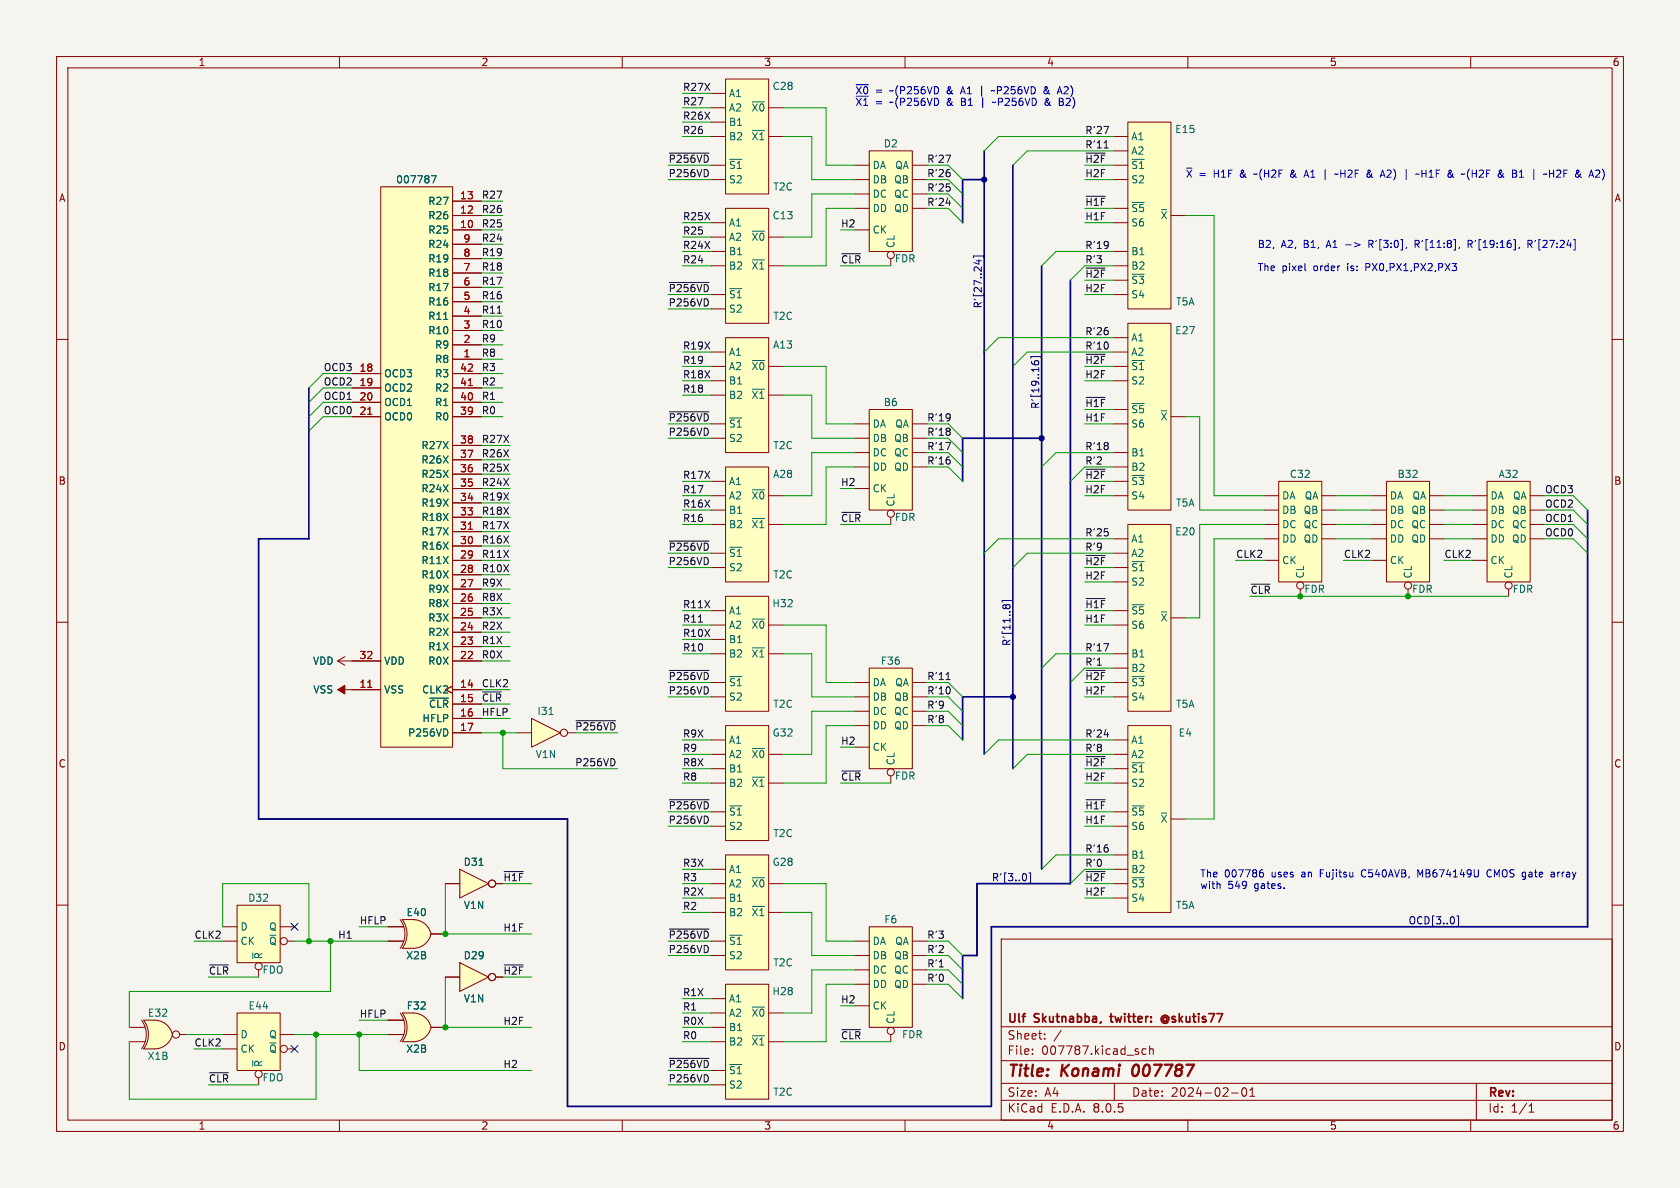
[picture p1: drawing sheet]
<svg xmlns="http://www.w3.org/2000/svg" width="297mm" height="210mm" viewBox="0 0 297 210" stroke-linecap="round" stroke-linejoin="round" font-family="sans-serif">
<path d="M0 0h297v210h-297z" fill="#f5f4ef" stroke="#f5f4ef" stroke-width=".18"/>
<g fill="none" stroke="#840000" stroke-width=".18">
<path d="M10 10h277v190h-277zM12 12h273v186h-273zM60 10v2M110 10v2M160 10v2M210 10v2M260 10v2M10 60h2M285 60h2M10 110h2M285 110h2M10 160h2"/>
<path d="M285 160h2M177 166h108v32h-108zM60 198v2M110 198v2M160 198v2M177 194.5h108M177 191.5h108M177 187.5h108M177 181.5h108M182.5 186.3v.1M182.5 185.5v.1M184.7 183.6v.1"/>
<path d="M184.7 182.8v.1M187.6 182.1l-1.3 2M197 191.5v3M202.6 185.5l-.4-.1-.3 .3v.4l.1 .2h.6M203.2 185.5l.3-.1 .3 .1 .1 .9M203.2 184.9v1.5M210 198v2M217.7 193.2h1.2M219.7 192.4l.2-.1a.81 .81 0 0 1 .6 .6 .81 .81 0 0 1-.3 .8l-.2 .1a.81 .81 0 0 1-.3-1.4zM221 193.8h.8M221 192.7l.4-.4v1.5M260 198v2"/>
<path d="M261 191.5v6.5M270.3 196.6h.9M270.3 195.5l.4-.4v1.5"/>
</g>
<path d="M200.4 188.6a1.52 1.52 0 0 0 0 1.5" fill="none" stroke="#840000" stroke-width=".4"/>
<path d="M196.2 179.7h.6M206.2 179.9a.36 .36 0 0 0-.5 0 .36 .36 0 0 0 0 .5 .36 .36 0 0 0 .5 .1M206.3 179.5a.71 .71 0 0 0-1 .7 .71 .71 0 0 0 1 .6" fill="none" stroke="#840000" stroke-width=".3"/>
<path d="M73 164.4l3.2 .7a3.3 3.3 0 0 1-3.2 2.5z" fill="#ffffc2" stroke="#ffffc2" stroke-width=".18"/>
<g fill="#ffffc2">
<path d="M71.1 162.6h1.9z"/>
<path d="M71.1 162.6h1.9v5h-1.9a4.3 4.3 0 0 0 0-5z"/>
</g>
<path d="M73 162.6a3.2 3.2 0 0 1 3.2 2.5l-3.2 .7z" fill="#ffffc2" stroke="#ffffc2" stroke-width=".18"/>
<path d="M68.6 166.4h2.8M68.6 163.8h2.8M70.7 162.6a4.3 4.3 0 0 1 0 5M76.2 165.1a3.3 3.3 0 0 0-3.2-2.5h-1.9a4.3 4.3 0 0 1 0 5M76.2 165.1h2.5M76.2 165.1a3.3 3.3 0 0 1-3.2 2.5" fill="none" stroke="#840000" stroke-width=".18"/>
<path d="M71.1 167.6h1.9z" fill="#840000" stroke="#840000" stroke-width=".18"/>
<path d="M153.7 72.4h7.6v17.8h-7.6z" fill="#ffffc2"/>
<g fill="none" stroke="#840000" stroke-width=".18">
<path d="M151.1 74.9h2.6M151.1 77.5h2.6M153.7 72.4h7.6v17.8h-7.6zM161.3 74.9h2.5M161.3 77.5h2.5M151.1 86.4h2.6M151.1 80h2.6M151.1 82.6h2.6M157.5 91.4v1.3M161.3 80h2.5M161.3 82.6h2.5"/>
<circle cx="157.5" cy="90.8" r=".63"/>
</g>
<path d="M199.4 128.3h7.6v33h-7.6z" fill="#ffffc2"/>
<path d="M196.8 130.8h2.6M196.8 133.4h2.6M196.8 138.4h2.6M196.8 135.9h2.6M199.4 128.3h7.6v33h-7.6zM196.8 151.1h2.6M196.8 153.7h2.6M196.8 158.8h2.6M196.8 146.1h2.6M196.8 156.2h2.6M196.8 143.5h2.6M207 144.8h2.5" fill="none" stroke="#840000" stroke-width=".18"/>
<path d="M205.3 143.7h1M205.4 144.1l.8 1.3M206.2 144.1l-.8 1.3" fill="none" stroke="#006464" stroke-width=".18"/>
<path d="M199.4 92.7h7.6v33h-7.6z" fill="#ffffc2"/>
<path d="M196.8 95.3h2.6M196.8 97.8h2.6M199.4 92.7h7.6v33h-7.6zM196.8 115.6h2.6M196.8 118.1h2.6M196.8 102.9h2.6M196.8 110.5h2.6M196.8 100.3h2.6M196.8 108h2.6M207 109.2h2.5M196.8 123.2h2.6M196.8 120.7h2.6" fill="none" stroke="#840000" stroke-width=".18"/>
<path d="M205.3 108.2h1M205.4 108.5l.8 1.3M206.2 108.5l-.8 1.3" fill="none" stroke="#006464" stroke-width=".18"/>
<path d="M94 127l5.1 2.5-5.1 2.6z" fill="#ffffc2"/>
<g fill="none" stroke="#840000" stroke-width=".18">
<path d="M91.4 129.5h2.6M94 127l5.1 2.5-5.1 2.6zM100.3 129.5h1.3"/>
<circle cx="99.7" cy="129.5" r=".63"/>
</g>
<path d="M97.1 126.3h.7" fill="none" stroke="#006464" stroke-width=".18"/>
<path d="M128.3 59.7h7.6v20.3h-7.6z" fill="#ffffc2"/>
<path d="M128.3 59.7h7.6v20.3h-7.6zM125.7 62.2h2.6M125.7 64.8h2.6M125.7 67.3h2.6M125.7 69.9h2.6M125.7 77.5h2.6M125.7 74.9h2.6M135.9 64.8h2.5M135.9 69.9h2.5" fill="none" stroke="#840000" stroke-width=".18"/>
<path d="M133 63.7h2.2M133 68.8h2.2" fill="none" stroke="#006464" stroke-width=".18"/>
<path d="M128.3 36.8h7.6v20.4h-7.6z" fill="#ffffc2"/>
<path d="M125.7 39.4h2.6M128.3 36.8h7.6v20.4h-7.6zM125.7 41.9h2.6M125.7 44.5h2.6M125.7 47h2.6M125.7 54.6h2.6M125.7 52.1h2.6M135.9 41.9h2.5M135.9 47h2.5" fill="none" stroke="#840000" stroke-width=".18"/>
<path d="M133 40.9h2.2M133 45.9h2.2" fill="none" stroke="#006464" stroke-width=".18"/>
<path d="M199.4 21.6h7.6v33h-7.6z" fill="#ffffc2"/>
<path d="M196.8 24.1h2.6M196.8 26.7h2.6M196.8 31.8h2.6M196.8 39.4h2.6M196.8 29.2h2.6M196.8 36.8h2.6M199.4 21.6h7.6v33h-7.6zM207 38.1h2.5M196.8 44.5h2.6M196.8 47h2.6M196.8 52.1h2.6M196.8 49.5h2.6" fill="none" stroke="#840000" stroke-width=".18"/>
<path d="M205.3 37.1h1M205.4 37.4l.8 1.3M206.2 37.4l-.8 1.3" fill="none" stroke="#006464" stroke-width=".18"/>
<path d="M128.3 174h7.6v20.3h-7.6z" fill="#ffffc2"/>
<path d="M125.7 176.5h2.6M125.7 179.1h2.6M128.3 174h7.6v20.3h-7.6zM135.9 179.1h2.5M125.7 181.6h2.6M125.7 184.2h2.6M125.7 191.8h2.6M125.7 189.2h2.6M135.9 184.2h2.5" fill="none" stroke="#840000" stroke-width=".18"/>
<path d="M133 178h2.2M133 183.1h2.2" fill="none" stroke="#006464" stroke-width=".18"/>
<path d="M128.3 82.6h7.6v20.3h-7.6z" fill="#ffffc2"/>
<path d="M125.7 85.1h2.6M125.7 87.6h2.6M125.7 90.2h2.6M125.7 92.7h2.6M125.7 97.8h2.6M128.3 82.6h7.6v20.3h-7.6zM135.9 87.6h2.5M135.9 92.7h2.5M125.7 100.3h2.6" fill="none" stroke="#840000" stroke-width=".18"/>
<path d="M133 86.6h2.2M133 91.7h2.2" fill="none" stroke="#006464" stroke-width=".18"/>
<path d="M153.7 163.8h7.6v17.8h-7.6z" fill="#ffffc2"/>
<g fill="none" stroke="#840000" stroke-width=".18">
<path d="M151.1 177.8h2.6M151.1 166.4h2.6M151.1 168.9h2.6M151.1 171.5h2.6M151.1 174h2.6M153.7 163.8h7.6v17.8h-7.6zM161.3 166.4h2.5M161.3 168.9h2.5M161.3 171.5h2.5M161.3 174h2.5M157.5 182.9v1.3"/>
<circle cx="157.5" cy="182.2" r=".63"/>
</g>
<path d="M153.7 118.1h7.6v17.8h-7.6z" fill="#ffffc2"/>
<g fill="none" stroke="#840000" stroke-width=".18">
<path d="M153.7 118.1h7.6v17.8h-7.6zM151.1 132.1h2.6M151.1 120.7h2.6M151.1 123.2h2.6M151.1 125.7h2.6M151.1 128.3h2.6M157.5 137.2v1.2M161.3 120.7h2.5M161.3 123.2h2.5M161.3 125.7h2.5M161.3 128.3h2.5"/>
<circle cx="157.5" cy="136.5" r=".63"/>
</g>
<path d="M199.4 57.2h7.6v33h-7.6z" fill="#ffffc2"/>
<path d="M196.8 59.7h2.6M199.4 57.2h7.6v33h-7.6zM196.8 62.2h2.6M196.8 67.3h2.6M196.8 74.9h2.6M196.8 64.8h2.6M196.8 72.4h2.6M207 73.7h2.5M196.8 80h2.6M196.8 82.6h2.6M196.8 87.6h2.6M196.8 85.1h2.6" fill="none" stroke="#840000" stroke-width=".18"/>
<path d="M205.3 72.6h1M205.4 73l.8 1.2M206.2 73l-.8 1.2" fill="none" stroke="#006464" stroke-width=".18"/>
<path d="M128.3 128.3h7.6v20.3h-7.6z" fill="#ffffc2"/>
<path d="M125.7 130.8h2.6M125.7 133.4h2.6M125.7 135.9h2.6M125.7 138.4h2.6M128.3 128.3h7.6v20.3h-7.6zM135.9 133.4h2.5M135.9 138.4h2.5M125.7 146.1h2.6M125.7 143.5h2.6" fill="none" stroke="#840000" stroke-width=".18"/>
<path d="M133 132.3h2.2M133 137.4h2.2" fill="none" stroke="#006464" stroke-width=".18"/>
<path d="M73 180.9l3.2 .7a3.3 3.3 0 0 1-3.2 2.6z" fill="#ffffc2" stroke="#ffffc2" stroke-width=".18"/>
<g fill="#ffffc2">
<path d="M71.1 179.1h1.9z"/>
<path d="M71.1 179.1h1.9v5.1h-1.9a4.3 4.3 0 0 0 0-5.1z"/>
</g>
<path d="M73 179.1a3.2 3.2 0 0 1 3.2 2.5l-3.2 .7z" fill="#ffffc2" stroke="#ffffc2" stroke-width=".18"/>
<path d="M70.7 179.1a4.3 4.3 0 0 1 0 5M68.6 182.9h2.8M68.6 180.3h2.8M76.2 181.6a3.3 3.3 0 0 0-3.2-2.5h-1.9a4.3 4.3 0 0 1 0 5.1M76.2 181.6h2.5M76.2 181.6a3.3 3.3 0 0 1-3.2 2.6" fill="none" stroke="#840000" stroke-width=".18"/>
<path d="M71.1 184.2h1.9z" fill="#840000" stroke="#840000" stroke-width=".18"/>
<path d="M41.9 160h7.6v10.2h-7.6z" fill="#ffffc2"/>
<g fill="none" stroke="#840000" stroke-width=".18">
<path d="M39.4 166.4h2.5M39.4 163.8h2.5M41.9 160h7.6v10.2h-7.6zM45.7 171.5v1.2M49.5 163.8h2.6M50.8 166.4h1.3"/>
<circle cx="45.7" cy="170.8" r=".63"/>
</g>
<path d="M44.7 168.4v1" fill="none" stroke="#006464" stroke-width=".18"/>
<path d="M41.9 179.1h7.6v10.1h-7.6z" fill="#ffffc2"/>
<g fill="none" stroke="#840000" stroke-width=".18">
<path d="M41.9 179.1h7.6v10.1h-7.6zM39.4 185.4h2.5M39.4 182.9h2.5M45.7 190.5v1.3M49.5 182.9h2.6M50.8 185.4h1.3"/>
<circle cx="45.7" cy="189.9" r=".63"/>
</g>
<path d="M44.7 187.5v1" fill="none" stroke="#006464" stroke-width=".18"/>
<path d="M27.3 182.2l3.2 .7a3.3 3.3 0 0 1-3.2 2.5z" fill="#ffffc2" stroke="#ffffc2" stroke-width=".18"/>
<g fill="#ffffc2">
<path d="M25.4 180.3h1.9z"/>
<path d="M25.4 180.3h1.9v5.1h-1.9a4.3 4.3 0 0 0 0-5.1z"/>
</g>
<path d="M27.3 180.3a3.2 3.2 0 0 1 3.2 2.6l-3.2 .7z" fill="#ffffc2" stroke="#ffffc2" stroke-width=".18"/>
<g fill="none" stroke="#840000" stroke-width=".18">
<path d="M22.9 184.2h2.8M22.9 181.6h2.8M25 180.3a4.3 4.3 0 0 1 0 5.1M25.4 185.4a4.3 4.3 0 0 0 0-5.1h1.9a3.1 3.1 0 0 1 3.1 2.7 3.3 3.3 0 0 1-3.1 2.4M31.7 182.9h1.3"/>
<circle cx="31.1" cy="182.9" r=".63"/>
</g>
<path d="M25.4 185.4h1.9z" fill="#840000" stroke="#840000" stroke-width=".18"/>
<path d="M81.3 170.2l5.1 2.5-5.1 2.6z" fill="#ffffc2"/>
<g fill="none" stroke="#840000" stroke-width=".18">
<path d="M78.7 172.7h2.6M81.3 170.2l5.1 2.5-5.1 2.6zM87.6 172.7h1.3"/>
<circle cx="87" cy="172.7" r=".63"/>
</g>
<path d="M81.3 153.7l5.1 2.5-5.1 2.6z" fill="#ffffc2"/>
<g fill="none" stroke="#840000" stroke-width=".18">
<path d="M78.7 156.2h2.6M81.3 153.7l5.1 2.5-5.1 2.6zM87.6 156.2h1.3"/>
<circle cx="87" cy="156.2" r=".63"/>
</g>
<path d="M84.7 153h.7" fill="none" stroke="#006464" stroke-width=".18"/>
<path d="M128.3 151.1h7.6v20.4h-7.6z" fill="#ffffc2"/>
<path d="M125.7 153.7h2.6M125.7 156.2h2.6M125.7 158.8h2.6M128.3 151.1h7.6v20.4h-7.6zM135.9 156.2h2.5M125.7 161.3h2.6M125.7 168.9h2.6M125.7 166.4h2.6M135.9 161.3h2.5" fill="none" stroke="#840000" stroke-width=".18"/>
<path d="M133 155.2h2.2M133 160.2h2.2" fill="none" stroke="#006464" stroke-width=".18"/>
<path d="M128.3 105.4h7.6v20.3h-7.6z" fill="#ffffc2"/>
<g fill="none" stroke="#840000" stroke-width=".18">
<path d="M59.7 116.8l1.3 .8M59.7 116.8h2.5M61 116.1l-1.3 .7M125.7 108h2.6M125.7 110.5h2.6M125.7 113h2.6M125.7 115.6h2.6M128.3 105.4h7.6v20.3h-7.6zM135.9 110.5h2.5M135.9 115.6h2.5M59.7 121.9h2.5M125.7 123.2h2.6"/>
<path d="M125.7 120.7h2.6"/>
</g>
<path d="M133 109.4h2.2M133 114.5h2.2" fill="none" stroke="#006464" stroke-width=".18"/>
<path d="M59.7 121.9l1.3-.7v1.5z" fill="#840000" stroke="#840000" stroke-width=".18"/>
<path d="M67.3 33h12.7v99.1h-12.7z" fill="#ffffc2"/>
<g fill="none" stroke="#840000" stroke-width=".18">
<path d="M67.3 33h12.7v99.1h-12.7zM80 38.1h5.1M80 35.6h5.1M80 40.6h5.1M80 58.4h5.1M80 55.9h5.1M80 53.3h5.1M80 50.8h5.1M80 48.3h5.1M80 45.7h5.1M80 43.2h5.1M62.2 66h5.1"/>
<path d="M62.2 68.6h5.1M62.2 71.1h5.1M62.2 73.7h5.1M80 63.5h5.1M80 66h5.1M80 68.6h5.1M80 61h5.1M80 71.1h5.1M80 73.7h5.1M80 78.7h5.1M80 99.1h5.1M80 96.5h5.1"/>
<path d="M80 94h5.1M80 91.4h5.1M80 88.9h5.1M80 86.4h5.1M80 83.8h5.1M80 81.3h5.1M62.2 116.8h5.1M80 116.8h5.1M80 114.3h5.1M80 111.8h5.1M80 109.2h5.1M80 106.7h5.1"/>
<path d="M80 104.1h5.1M80 101.6h5.1M62.2 121.9h5.1M80 121.3l-1.3 .6 1.3 .7M80 121.9h5.1M80 124.5h5.1M80 127h5.1M80 129.5h5.1"/>
</g>
<path d="M65 73.2h.7M82.8 68.2h.7M82.8 93.6h.7M65 121.5h.7" fill="none" stroke="#a90000" stroke-width=".18"/>
<path d="M76.3 31.1h.8l-.5 1.2M78.4 56.5h.8M76 123.4h3.3" fill="none" stroke="#006464" stroke-width=".18"/>
<path d="M226.1 85.1h7.6v17.8h-7.6z" fill="#ffffc2"/>
<g fill="none" stroke="#840000" stroke-width=".18">
<path d="M223.5 99.1h2.6M223.5 87.6h2.6M223.5 90.2h2.6M223.5 92.7h2.6M223.5 95.3h2.6M226.1 85.1h7.6v17.8h-7.6zM233.7 87.6h2.5M233.7 90.2h2.5M233.7 92.7h2.5M233.7 95.3h2.5M229.9 104.1v1.3"/>
<circle cx="229.9" cy="103.5" r=".63"/>
</g>
<path d="M245.1 85.1h7.6v17.8h-7.6z" fill="#ffffc2"/>
<g fill="none" stroke="#840000" stroke-width=".18">
<path d="M242.6 99.1h2.5M242.6 87.6h2.5M242.6 90.2h2.5M242.6 92.7h2.5M242.6 95.3h2.5M245.1 85.1h7.6v17.8h-7.6zM252.7 87.6h2.6M252.7 90.2h2.6M252.7 92.7h2.6M252.7 95.3h2.6M248.9 104.1v1.3"/>
<circle cx="248.9" cy="103.5" r=".63"/>
</g>
<path d="M128.3 14h7.6v20.3h-7.6z" fill="#ffffc2"/>
<path d="M125.7 16.5h2.6M125.7 19.1h2.6M128.3 14h7.6v20.3h-7.6zM135.9 19.1h2.5M125.7 21.6h2.6M125.7 24.1h2.6M125.7 31.8h2.6M125.7 29.2h2.6M135.9 24.1h2.5" fill="none" stroke="#840000" stroke-width=".18"/>
<path d="M133 18h2.2M133 23.1h2.2" fill="none" stroke="#006464" stroke-width=".18"/>
<path d="M262.9 85.1h7.6v17.8h-7.6z" fill="#ffffc2"/>
<g fill="none" stroke="#840000" stroke-width=".18">
<path d="M260.3 99.1h2.6M260.3 87.6h2.6M260.3 90.2h2.6M260.3 92.7h2.6M260.3 95.3h2.6M262.9 85.1h7.6v17.8h-7.6zM270.5 87.6h2.5M270.5 90.2h2.5M270.5 92.7h2.5M270.5 95.3h2.5M266.7 104.1v1.3"/>
<circle cx="266.7" cy="103.5" r=".63"/>
</g>
<path d="M153.7 26.7h7.6v17.8h-7.6z" fill="#ffffc2"/>
<g fill="none" stroke="#840000" stroke-width=".18">
<path d="M80 38.1h5.1M80 35.6h5.1M151.1 29.2h2.6M151.1 31.8h2.6M151.1 34.3h2.6M151.1 36.8h2.6M153.7 26.7h7.6v17.8h-7.6zM161.3 29.2h2.5M161.3 31.8h2.5M161.3 34.3h2.5M161.3 36.8h2.5M80 40.6h5.1"/>
<path d="M80 58.4h5.1M80 55.9h5.1M80 53.3h5.1M80 50.8h5.1M80 48.3h5.1M80 45.7h5.1M80 43.2h5.1M151.1 40.6h2.6M157.5 45.7v1.3M62.2 66h5.1M62.2 68.6h5.1M62.2 71.1h5.1"/>
<path d="M62.2 73.7h5.1M80 63.5h5.1M80 66h5.1M80 68.6h5.1M80 61h5.1M80 71.1h5.1M80 73.7h5.1M80 78.7h5.1M80 99.1h5.1M80 96.5h5.1M80 94h5.1M80 91.4h5.1"/>
<path d="M80 88.9h5.1M80 86.4h5.1M80 83.8h5.1M80 81.3h5.1M62.2 116.8h5.1M80 116.8h5.1M80 114.3h5.1M80 111.8h5.1M80 109.2h5.1M80 106.7h5.1M80 104.1h5.1M80 101.6h5.1"/>
<path d="M62.2 121.9h5.1M80 121.3l-1.3 .6 1.3 .7M80 121.9h5.1M80 124.5h5.1M80 127h5.1M80 129.5h5.1M78.7 156.2h2.6M87.6 156.2h1.3M68.6 166.4h2.8M68.6 163.8h2.8M76.2 165.1h2.5M78.7 172.7h2.6"/>
<path d="M87.6 172.7h1.3M68.6 182.9h2.8M68.6 180.3h2.8M76.2 181.6h2.5"/>
<circle cx="157.5" cy="45.1" r=".63"/>
<circle cx="87" cy="156.2" r=".63"/>
<circle cx="87" cy="172.7" r=".63"/>
</g>
<g fill="none" stroke="#0f0f0f" stroke-width=".18">
<path d="M118.3 27.1h7M167.2 27.4h.8l-.5 1.3M167.3 35.9h.7M167.9 33.1v.6M167.9 30.6v.5M192 34.7h3.4M192 27.1h3.4M195.1 22.3h.9l-.6 1.3M195.2 26.2h.7M87.9 55.4h.7M118.3 49.9h7M148.8 44.9h3.3"/>
<path d="M192 47.4h3.4M195.9 42.8v.8M195.9 58.5v.6M195.9 43.2v.1M118.3 72.8h7M167.2 78.2h.8l-.5 1.3M167.9 73.3v.8M167.9 75.8v.3M167.9 76.4v.4M168 73.7l-.1 .1M192 62.6h3.4M192 70.3h3.4"/>
<path d="M195.9 78.3v.4M195.9 60.7v.8M195.9 78.9v.5M118.3 95.7h7M148.8 90.6h3.3M167.9 81.4v.5M192 83h3.4M192 98.2h3.4M195.9 94.1v.5M118.3 118.5h7M123.5 110h.7M192 105.8h3.4"/>
<path d="M192 118.5h3.4M194 117.6h.7M195.1 113.8h.9l-.6 1.3M221.2 103.3h3.3M85.3 122.3h3.3M101.8 127.4h7M148.8 136.3h3.3M167.3 120.1h.7M167.9 121.6v.8M192 133.8h3.4M195.2 129.9h.8M89.1 154.1h3.4"/>
<path d="M118.3 141.4h7M192 141.4h3.4M192 154.1h3.4M195.9 150v.5M37.1 170.6h3.3M89.1 170.6h3.4M118.3 164.2h7M166 170.9h.8M37.1 189.6h3.3M118.3 187.1h7M148.8 182h3.3"/>
</g>
<g fill="none" stroke="#000084" stroke-width=".18">
<path d="M172.1 45.6v-.3h1.8v.3M172.6 46.1h.9M173.1 45.9v.8l-1-.3M182.2 63.3v-.3h1.9v.3M182.4 63.9v.3l.3 .2M182.9 64.4v-.4l.2-.2 .5 .1v.5M177.2 106.5v-.3h1.8v.3M177.8 107.1l-.3-.2-.2 .2v.3M177.8 107.1l.2-.2h.3l.3 .2v.3M177.8 107.1v.3M181.3 154.5l.2 .4-.2 .7M181.9 154.3h.3v1.8h-.3"/>
<path d="M51.5 163.2l1.2 1.2M52.7 163.2l-1.2 1.2M257.5 161.9h.4v1.8h-.4M51.5 184.8l1.2 1.2M52.7 184.8l-1.2 1.2"/>
</g>
<g fill="none" stroke="#0000c2" stroke-width=".18">
<path d="M173.5 15.2v1.8M173.7 17.2v1.9M175.8 16h-.4l-.2 .1M176 18.1l-.4-.1-.2 .2M185 15.7l-.3 .3a.34 .34 0 0 0-.1 .5 .34 .34 0 0 0 .5 0M185.1 15.4h-.3l-.1 .2 .5 .7M185.1 17.4l-.2 .3 .5 .7M185.2 17.4h.1M185.2 17.8l-.3 .2a.34 .34 0 0 0-.1 .5 .34 .34 0 0 0 .5 .1M186.9 16.6l.4-1.3 .5 1.3M187 16.2h.6M187.3 17.4h.5"/>
<path d="M187.3 18h.4M187.7 18l.3 .2-.1 .3-.6 .1M187.9 17.7l-.2 .3M221.8 30.7l-.2 .2M228.3 30.7l-.1 .2 .1 .4M230.6 31h.6M230.9 30.1l-.4 1.2M234.3 29.9v1.9M236.6 30.7l-.6 .2M242 30.7l.6 .6M242.5 30.7l-.3 .5M244.4 30.1l.4 1.2"/>
<path d="M245.3 30.1l-.1 .1M245.9 30.6l-.8 .7h.8M251.4 30.1v1.2M251.4 30.7h.7M260.3 30.7h.7M260.3 30.1v1.2M268.6 31.3h.7M271.2 29.9v1.9M273.5 30.7l-.7 .2M275.8 30.1h-.4l-.2 .1M275.9 30.6l-.8 .7h.8M280.9 31.3l.4-1.2 .4 1.2"/>
<path d="M281 31h.6M230.8 47.8h.1M242 43.2h.5M242.5 42.5h-.5v1.3M248.7 43.7l-.1 .2M250.2 43.2h.5M250.5 43.2l.4 .6M250.7 42.5h-.5v1.3M256.7 46.6h.8l-.4 .5M257.2 47.1l.3 .2v.3l-.3 .2M258 43.7v.2M259.8 43.2l.5 .6"/>
<path d="M260.1 42.5h-.6v1.3M260.1 43.1l-.6 .1M268.6 43.7l-.1 .2M270.1 43.2l.6-.1 .2-.2-.1-.3-.7-.1v1.3M270.4 43.2l.5 .6M222.9 154.2l.4 .1 .1 .2-.1 .4-.4 .1M223.3 153.8h-.4M240.9 153.8l-.2 .5 .2 .7M251.1 154.7l-.4-.9v1.2M263.4 153.8a.64 .64 0 0 0-.5 .6 .64 .64 0 0 0 .5 .6M274.4 154.2h.2l.2 .2v.6M274.8 155h-.4"/>
<path d="M274.8 154.5h-.4"/>
</g>
<path d="M174 31.8h-3.8v7.6M174 26.7v106.7M179.1 29.2v106.7M184.1 47v106.7M189.2 49.5v106.7h-16.5v12.7h-2.5v7.6M54.6 68.6v26.7h-8.9v49.5h54.6v50.8h75v-31.8h105.4v-73.6M184.1 77.5h-13.9v7.6M179.1 123.2h-8.9v7.6" fill="none" stroke="#000084" stroke-width=".3"/>
<g fill="none" stroke="#009600" stroke-width=".18">
<path d="M120.6 19.1h5.1M120.6 16.5h5.1M138.4 19.1h7.6v10.1h5.1M85.1 35.6h3.8M85.1 38.1h3.8M118.1 31.8h7.6M118.1 29.2h7.6M120.6 39.4h5.1M120.6 24.1h5.1M120.6 21.6h5.1M138.4 24.1h5.1v7.7h7.6M151.1 34.3h-7.6v7.6h-5.1"/>
<path d="M151.1 36.8h-5.1v10.2h-7.6M163.8 31.8h3.8l2.6 2.5M163.8 36.8h3.8l2.6 2.6M163.8 29.2h3.8l2.6 2.6M163.8 34.3h3.8l2.6 2.5M191.8 39.4h5M191.8 31.8h5M191.8 36.8h5M191.8 29.2h5M196.8 24.1h-20.3l-2.5 2.6M196.8 26.7h-15.2l-2.5 2.5M209.5 38.1h5.1v49.5h8.9"/>
<path d="M85.1 43.2h3.8M85.1 48.3h3.8M85.1 53.3h3.8M85.1 40.6h3.8M85.1 50.8h3.8M85.1 45.7h3.8M85.1 55.9h3.8M85.1 58.4h3.8M118.1 52.1h7.6M118.1 54.6h7.6M120.6 47h5.1M120.6 41.9h5.1"/>
<path d="M120.6 44.5h5.1M148.6 47h8.9M191.8 52.1h5M191.8 49.5h5M196.8 47h-5l-2.6 2.5M196.8 44.5h-10.1l-2.6 2.5M196.8 59.7h-20.3l-2.5 2.5M62.2 73.7h-5.1l-2.5 2.5M62.2 71.1h-5.1l-2.5 2.6M62.2 68.6h-5.1l-2.5 2.5M62.2 66h-5.1l-2.5 2.6M85.1 73.7h3.8"/>
<path d="M85.1 71.1h3.8M85.1 78.7h5.1M85.1 63.5h3.8M85.1 68.6h3.8M85.1 61h3.8M85.1 66h3.8M118.1 77.5h7.6M118.1 74.9h7.6M120.6 64.8h5.1M120.6 69.9h5.1M120.6 67.3h5.1M120.6 62.2h5.1"/>
<path d="M138.4 64.8h7.6v10.1h5.1M138.4 69.9h5.1v7.6h7.6M163.8 77.5h3.8l2.6 2.5M163.8 74.9h3.8l2.6 2.6M191.8 64.8h5M191.8 67.3h5M191.8 74.9h5M191.8 72.4h5M196.8 62.2h-15.2l-2.5 2.6M209.5 73.7h2.6v16.5h11.4M85.1 99.1h5.1M85.1 88.9h5.1"/>
<path d="M85.1 96.5h5.1M85.1 81.3h5.1M85.1 83.8h5.1M85.1 86.4h5.1M85.1 91.4h5.1M85.1 94h5.1M118.1 97.8h7.6M120.6 92.7h5.1M120.6 90.2h5.1M120.6 87.6h5.1M120.6 85.1h5.1M148.6 92.7h8.9"/>
<path d="M151.1 82.6h-5.1v10.1h-7.6M151.1 80h-7.6v7.6h-5.1M163.8 82.6h3.8l2.6 2.5M163.8 80h3.8l2.6 2.6M191.8 87.6h5M191.8 85.1h5M196.8 82.6h-5l-2.6 2.5M196.8 95.3h-20.3l-2.5 2.5M196.8 97.8h-15.2l-2.5 2.5M196.8 80h-10.1l-2.6 2.6M218.4 99.1h5.1M223.5 95.3h-8.9v49.5h-5.1"/>
<path d="M223.5 92.7h-11.4v16.5h-2.6M236.2 92.7h6.4M236.2 95.3h6.4M236.2 90.2h6.4M236.2 87.6h6.4M237.5 99.1h5.1M255.3 92.7h5M255.3 99.1h5M255.3 95.3h5M255.3 90.2h5M255.3 87.6h5M273 92.7h5.1l2.6 2.6"/>
<path d="M273 95.3h5.1l2.6 2.5M273 90.2h5.1l2.6 2.5M273 87.6h5.1l2.6 2.6M85.1 109.2h5.1M85.1 104.1h5.1M85.1 101.6h5.1M85.1 106.7h5.1M85.1 116.8h5.1M85.1 111.8h5.1M85.1 114.3h5.1M118.1 100.3h7.6M120.6 108h5.1"/>
<path d="M120.6 110.5h5.1M120.6 115.6h5.1M120.6 113h5.1M138.4 115.6h5.1v7.6h7.6M138.4 110.5h7.6v10.2h5.1M191.8 108h5M191.8 110.5h5M191.8 100.3h5M191.8 102.9h5M196.8 115.6h-10.1l-2.6 2.5M196.8 118.1h-5l-2.6 2.6M221 105.4h45.7"/>
<path d="M85.1 129.5h6.3M85.1 127h5.1M85.1 124.5h5.1M85.1 121.9h5.1M88.9 129.5v6.4h20.3M101.6 129.5h7.6M118.1 123.2h7.6M118.1 120.7h7.6M120.6 135.9h5.1M120.6 133.4h5.1M120.6 138.4h5.1M120.6 130.8h5.1"/>
<path d="M148.6 138.4h8.9M151.1 125.7h-7.6v7.7h-5.1M151.1 128.3h-5.1v10.1h-7.6M163.8 123.2h3.8l2.6 2.5M163.8 120.7h3.8l2.6 2.5M163.8 128.3h3.8l2.6 2.5M163.8 125.7h3.8l2.6 2.6M191.8 135.9h5M191.8 123.2h5M191.8 138.4h5M191.8 120.7h5M196.8 133.4h-15.2l-2.5 2.5"/>
<path d="M196.8 130.8h-20.3l-2.5 2.6M78.7 156.2v8.9h15.3M88.9 156.2h5.1M118.1 143.5h7.6M118.1 146.1h7.6M120.6 156.2h5.1M120.6 153.7h5.1M120.6 158.8h5.1M138.4 156.2h7.6v10.2h5.1M191.8 143.5h5M191.8 146.1h5M191.8 156.2h5"/>
<path d="M191.8 158.8h5M196.8 151.1h-10.1l-2.6 2.6M196.8 153.7h-5l-2.6 2.5M34.3 166.4h5.1M36.8 172.7h8.9M39.4 163.8v-7.6h15.2v10.2M52.1 166.4h16.5M58.4 166.4v8.9h-35.5v6.3M63.5 163.8h5.1M78.7 172.7v8.9h15.3M88.9 172.7h5.1M118.1 166.4h7.6"/>
<path d="M118.1 168.9h7.6M120.6 179.1h5.1M120.6 176.5h5.1M120.6 161.3h5.1M138.4 161.3h5.1v7.6h7.6M151.1 171.5h-7.6v7.6h-5.1M151.1 174h-5.1v10.2h-7.6M163.8 171.5h3.8l2.6 2.5M163.8 166.4h3.8l2.6 2.5M163.8 168.9h3.8l2.6 2.6M163.8 174h3.8l2.6 2.5M33 182.9h6.4"/>
<path d="M34.3 185.4h5.1M36.8 191.8h8.9M52.1 182.9h16.5M55.9 182.9v11.4h-33v-10.1M63.5 182.9v6.3h30.5M63.5 180.3h5.1M118.1 189.2h7.6M118.1 191.8h7.6M120.6 181.6h5.1M120.6 184.2h5.1M148.6 184.2h8.9"/>
</g>
<path d="M76.3 31.1h.8l-.5 1.2M78.4 56.5h.8M76 123.4h3.3M84.7 153h.7" fill="none" stroke="#006464" stroke-width=".18"/>
<path d="M65 73.2h.7M82.8 68.2h.7M82.8 93.6h.7M65 121.5h.7" fill="none" stroke="#a90000" stroke-width=".18"/>
<g fill="#009600" stroke="#009600" stroke-width=".18">
<circle cx="58.4" cy="166.4" r=".46"/>
<circle cx="78.7" cy="165.1" r=".46"/>
<circle cx="54.6" cy="166.4" r=".46"/>
<circle cx="88.9" cy="129.5" r=".46"/>
<circle cx="55.9" cy="182.9" r=".46"/>
<circle cx="63.5" cy="182.9" r=".46"/>
<circle cx="78.7" cy="181.6" r=".46"/>
<circle cx="248.9" cy="105.4" r=".46"/>
<circle cx="229.9" cy="105.4" r=".46"/>
</g>
<g fill="#000084" stroke="#000084" stroke-width=".18">
<circle cx="179.1" cy="123.2" r=".46"/>
<circle cx="174" cy="31.8" r=".46"/>
<circle cx="184.1" cy="77.5" r=".46"/>
</g>
<g font-size="2.8" fill="#840000">
<text x="178" y="190.9">Title:</text>
<text x="187.7" y="190.9">Konami</text>
<text x="201" y="190.9">007787</text>
</g>
<g font-size="2.1" fill="#840000">
<text x="178" y="184">Sheet:</text>
<text x="178" y="181.2">Ulf</text>
<text x="183" y="181.2">Skutnabba,</text>
<text x="197.1" y="181.2">twitter:</text>
<text x="206.6" y="181.2">@skutis77</text>
<text x="178" y="186.7">File:</text>
<text x="184.1" y="186.7">007787.kicad_sch</text>
<text x="178" y="196.9">KiCad</text>
<text x="178" y="194.1">Size:</text>
<text x="184.7" y="194.1">A4</text>
<text x="185.7" y="196.9">E.D.A.</text>
<text x="193.3" y="196.9">8.0.5</text>
<text x="200" y="194.1">Date:</text>
<text x="207" y="194.1">2024-02-01</text>
<text x="263" y="194.3">Rev:</text>
<text x="263" y="196.9">Id:</text>
<text x="267.1" y="196.9">1/1</text>
</g>
<g font-size="1.8" fill="#840000">
<text x="35" y="11.9">1</text>
<text x="85" y="11.9">2</text>
<text x="135" y="11.9">3</text>
<text x="185" y="11.9">4</text>
<text x="235" y="11.9">5</text>
<text x="285" y="11.9">6</text>
<text x="10.3" y="35.9">A</text>
<text x="285.3" y="35.9">A</text>
<text x="10.3" y="85.9">B</text>
<text x="285.3" y="85.9">B</text>
<text x="10.3" y="135.9">C</text>
<text x="285.3" y="135.9">C</text>
<text x="10.3" y="185.9">D</text>
<text x="285.3" y="185.9">D</text>
<text x="35" y="199.9">1</text>
<text x="85" y="199.9">2</text>
<text x="135" y="199.9">3</text>
<text x="185" y="199.9">4</text>
<text x="235" y="199.9">5</text>
<text x="285" y="199.9">6</text>
</g>
<g font-size="1.8" fill="#0f0f0f">
<text x="120.6" y="16.2">R27X</text>
<text x="120.6" y="23.8">R26</text>
<text x="120.6" y="21.2">R26X</text>
<text x="120.6" y="18.7">R27</text>
<text x="191.8" y="23.8">R'27</text>
<text x="118.1" y="28.9">~{P256VD}</text>
<text x="163.8" y="28.9">R'27</text>
<text x="191.8" y="28.9">~{H2F}</text>
<text x="191.8" y="26.3">R'11</text>
<text x="85.1" y="35.2">R27</text>
<text x="118.1" y="31.4">P256VD</text>
<text x="163.8" y="33.9">R'25</text>
<text x="163.8" y="31.4">R'26</text>
<text x="191.8" y="31.4">H2F</text>
<text x="85.1" y="37.8">R26</text>
<text x="85.1" y="40.3">R25</text>
<text x="120.6" y="39">R25X</text>
<text x="120.6" y="41.6">R25</text>
<text x="163.8" y="36.5">R'24</text>
<text x="191.8" y="39">H1F</text>
<text x="191.8" y="36.5">~{H1F}</text>
<text x="85.1" y="42.8">R24</text>
<text x="85.1" y="47.9">R18</text>
<text x="85.1" y="45.4">R19</text>
<text x="120.6" y="46.6">R24</text>
<text x="120.6" y="44.1">R24X</text>
<text x="148.6" y="46.6">~{CLR}</text>
<text x="191.8" y="44.1">R'19</text>
<text x="191.8" y="46.6">R'3</text>
<text x="85.1" y="53">R16</text>
<text x="85.1" y="50.5">R17</text>
<text x="118.1" y="51.7">~{P256VD}</text>
<text x="191.8" y="49.2">~{H2F}</text>
<text x="191.8" y="51.7">H2F</text>
<text x="85.1" y="55.5">R11</text>
<text x="85.1" y="58.1">R10</text>
<text x="118.1" y="54.3">P256VD</text>
<text x="191.8" y="59.3">R'26</text>
<text x="57.1" y="65.7">OCD3</text>
<text x="85.1" y="63.2">R8</text>
<text x="85.1" y="65.7">R3</text>
<text x="85.1" y="60.6">R9</text>
<text x="120.6" y="64.4">R19</text>
<text x="120.6" y="61.9">R19X</text>
<text x="191.8" y="64.4">~{H2F}</text>
<text x="191.8" y="61.9">R'10</text>
<text x="57.1" y="68.2">OCD2</text>
<text x="57.1" y="70.8">OCD1</text>
<text x="85.1" y="70.8">R1</text>
<text x="85.1" y="68.2">R2</text>
<text x="120.6" y="67">R18X</text>
<text x="120.6" y="69.5">R18</text>
<text x="191.8" y="67">H2F</text>
<text x="57.1" y="73.3">OCD0</text>
<text x="85.1" y="73.3">R0</text>
<text x="118.1" y="77.1">P256VD</text>
<text x="118.1" y="74.6">~{P256VD}</text>
<text x="163.8" y="74.6">R'19</text>
<text x="163.8" y="77.1">R'18</text>
<text x="191.8" y="72">~{H1F}</text>
<text x="191.8" y="74.6">H1F</text>
<text x="85.1" y="83.5">R25X</text>
<text x="85.1" y="78.4">R27X</text>
<text x="85.1" y="80.9">R26X</text>
<text x="163.8" y="79.7">R'17</text>
<text x="163.8" y="82.2">R'16</text>
<text x="191.8" y="79.7">R'18</text>
<text x="191.8" y="82.2">R'2</text>
<text x="85.1" y="88.6">R19X</text>
<text x="85.1" y="86">R24X</text>
<text x="120.6" y="87.3">R17</text>
<text x="120.6" y="89.8">R16X</text>
<text x="120.6" y="84.7">R17X</text>
<text x="191.8" y="84.7">~{H2F}</text>
<text x="191.8" y="87.3">H2F</text>
<text x="273" y="89.8">OCD2</text>
<text x="273" y="87.3">OCD3</text>
<text x="85.1" y="91.1">R18X</text>
<text x="85.1" y="93.6">R17X</text>
<text x="120.6" y="92.4">R16</text>
<text x="148.6" y="92.4">~{CLR}</text>
<text x="191.8" y="94.9">R'25</text>
<text x="273" y="92.4">OCD1</text>
<text x="273" y="94.9">OCD0</text>
<text x="85.1" y="96.2">R16X</text>
<text x="85.1" y="98.7">R11X</text>
<text x="85.1" y="101.3">R10X</text>
<text x="118.1" y="100">P256VD</text>
<text x="118.1" y="97.4">~{P256VD}</text>
<text x="191.8" y="97.4">R'9</text>
<text x="191.8" y="100">~{H2F}</text>
<text x="218.4" y="98.7">CLK2</text>
<text x="237.5" y="98.7">CLK2</text>
<text x="255.3" y="98.7">CLK2</text>
<text x="85.1" y="103.8">R9X</text>
<text x="85.1" y="106.3">R8X</text>
<text x="120.6" y="107.6">R11X</text>
<text x="191.8" y="102.5">H2F</text>
<text x="191.8" y="107.6">~{H1F}</text>
<text x="221" y="105.1">~{CLR}</text>
<text x="85.1" y="111.4">R2X</text>
<text x="85.1" y="114">R1X</text>
<text x="85.1" y="108.9">R3X</text>
<text x="120.6" y="112.7">R10X</text>
<text x="120.6" y="110.1">R11</text>
<text x="191.8" y="110.1">H1F</text>
<text x="85.1" y="116.5">R0X</text>
<text x="120.6" y="115.2">R10</text>
<text x="191.8" y="115.2">R'17</text>
<text x="191.8" y="117.8">R'1</text>
<text x="85.1" y="124.1">~{CLR}</text>
<text x="85.1" y="121.6">CLK2</text>
<text x="118.1" y="122.8">P256VD</text>
<text x="118.1" y="120.3">~{P256VD}</text>
<text x="163.8" y="122.8">R'10</text>
<text x="163.8" y="125.4">R'9</text>
<text x="163.8" y="120.3">R'11</text>
<text x="191.8" y="122.8">H2F</text>
<text x="191.8" y="120.3">~{H2F}</text>
<text x="85.1" y="126.7">HFLP</text>
<text x="101.6" y="129.2">~{P256VD}</text>
<text x="120.6" y="130.5">R9X</text>
<text x="163.8" y="127.9">R'8</text>
<text x="191.8" y="130.5">R'24</text>
<text x="101.6" y="135.5">P256VD</text>
<text x="120.6" y="133">R9</text>
<text x="120.6" y="135.5">R8X</text>
<text x="191.8" y="135.5">~{H2F}</text>
<text x="191.8" y="133">R'8</text>
<text x="118.1" y="143.2">~{P256VD}</text>
<text x="120.6" y="138.1">R8</text>
<text x="148.6" y="138.1">~{CLR}</text>
<text x="191.8" y="143.2">~{H1F}</text>
<text x="191.8" y="138.1">H2F</text>
<text x="118.1" y="145.7">P256VD</text>
<text x="191.8" y="145.7">H1F</text>
<text x="88.9" y="155.9">~{H1F}</text>
<text x="120.6" y="155.9">R3</text>
<text x="120.6" y="153.3">R3X</text>
<text x="191.8" y="150.8">R'16</text>
<text x="191.8" y="153.3">R'0</text>
<text x="191.8" y="155.9">~{H2F}</text>
<text x="120.6" y="158.4">R2X</text>
<text x="120.6" y="160.9">R2</text>
<text x="191.8" y="158.4">H2F</text>
<text x="34.3" y="166">CLK2</text>
<text x="59.7" y="166">H1</text>
<text x="63.5" y="163.5">HFLP</text>
<text x="88.9" y="164.8">H1F</text>
<text x="118.1" y="166">~{P256VD}</text>
<text x="163.8" y="166">R'3</text>
<text x="36.8" y="172.4">~{CLR}</text>
<text x="88.9" y="172.4">~{H2F}</text>
<text x="118.1" y="168.6">P256VD</text>
<text x="163.8" y="168.6">R'2</text>
<text x="163.8" y="171.1">R'1</text>
<text x="163.8" y="173.6">R'0</text>
<text x="63.5" y="180">HFLP</text>
<text x="120.6" y="178.7">R1</text>
<text x="120.6" y="176.2">R1X</text>
<text x="34.3" y="185.1">CLK2</text>
<text x="88.9" y="181.3">H2F</text>
<text x="120.6" y="181.3">R0X</text>
<text x="120.6" y="183.8">R0</text>
<text x="148.6" y="183.8">~{CLR}</text>
<text x="36.8" y="191.4">~{CLR}</text>
<text x="88.9" y="188.9">H2</text>
<text x="118.1" y="191.4">P256VD</text>
<text x="118.1" y="188.9">~{P256VD}</text>
</g>
<g font-size="1.8" fill="#006464">
<text x="128.8" y="17.4">A1</text>
<text x="136.5" y="16.1">C28</text>
<text x="128.8" y="19.9">A2</text>
<text x="128.8" y="22.5">B1</text>
<text x="132.8" y="19.9">~{X0}</text>
<text x="207.7" y="23.7">E15</text>
<text x="128.8" y="25">B2</text>
<text x="132.8" y="25">~{X1}</text>
<text x="156.1" y="26.3">D2</text>
<text x="199.9" y="25">A1</text>
<text x="199.9" y="27.5">A2</text>
<text x="69.9" y="32.6">007787</text>
<text x="128.8" y="32.6">S2</text>
<text x="128.8" y="30.1">~{S1}</text>
<text x="136.6" y="33.9">T2C</text>
<text x="154.2" y="30.1">DA</text>
<text x="154.2" y="32.6">DB</text>
<text x="154.2" y="35.2">DC</text>
<text x="158" y="32.6">QB</text>
<text x="158" y="35.2">QC</text>
<text x="158.2" y="30.1">QA</text>
<text x="199.9" y="32.6">S2</text>
<text x="199.9" y="30.1">~{S1}</text>
<text x="75.6" y="41.5">R25</text>
<text x="75.6" y="39">R26</text>
<text x="75.6" y="36.4">R27</text>
<text x="128.8" y="40.2">A1</text>
<text x="136.5" y="39">C13</text>
<text x="154.2" y="41.5">CK</text>
<text x="154.2" y="37.7">DD</text>
<text x="158" y="37.7">QD</text>
<text x="199.9" y="40.2">S6</text>
<text x="199.9" y="37.7">~{S5}</text>
<text x="75.6" y="46.6">R19</text>
<text x="75.6" y="44">R24</text>
<text x="128.8" y="42.8">A2</text>
<text x="128.8" y="45.3">B1</text>
<text x="128.8" y="47.9">B2</text>
<text x="132.8" y="42.8">~{X0}</text>
<text x="132.8" y="47.9">~{X1}</text>
<text x="158.1" y="46.6">FDR</text>
<text x="158.3" y="43.9" transform="rotate(-90 158.3 43.9)">CL</text>
<text x="199.9" y="45.3">B1</text>
<text x="199.9" y="47.9">B2</text>
<text x="75.6" y="51.7">R17</text>
<text x="75.6" y="49.1">R18</text>
<text x="128.8" y="52.9">~{S1}</text>
<text x="199.9" y="52.9">S4</text>
<text x="199.9" y="50.4">~{S3}</text>
<text x="75.6" y="59.3">R10</text>
<text x="75.6" y="56.7">R11</text>
<text x="75.6" y="54.2">R16</text>
<text x="128.8" y="55.5">S2</text>
<text x="136.6" y="56.7">T2C</text>
<text x="207.7" y="59.3">E27</text>
<text x="207.8" y="54.2">T5A</text>
<text x="76.8" y="64.4">R8</text>
<text x="76.8" y="61.8">R9</text>
<text x="128.8" y="63.1">A1</text>
<text x="128.8" y="65.6">A2</text>
<text x="132.8" y="65.6">~{X0}</text>
<text x="136.6" y="61.8">A13</text>
<text x="199.9" y="60.6">A1</text>
<text x="199.9" y="63.1">A2</text>
<text x="199.9" y="65.6">~{S1}</text>
<text x="67.8" y="66.9">OCD3</text>
<text x="67.8" y="69.4">OCD2</text>
<text x="67.8" y="72">OCD1</text>
<text x="76.8" y="72">R1</text>
<text x="76.8" y="69.4">R2</text>
<text x="76.8" y="66.9">R3</text>
<text x="128.8" y="68.2">B1</text>
<text x="128.8" y="70.7">B2</text>
<text x="132.8" y="70.7">~{X1}</text>
<text x="156.1" y="72">B6</text>
<text x="199.9" y="68.2">S2</text>
<text x="67.8" y="74.5">OCD0</text>
<text x="76.8" y="74.5">R0</text>
<text x="128.8" y="75.8">~{S1}</text>
<text x="154.2" y="75.8">DA</text>
<text x="158.2" y="75.8">QA</text>
<text x="199.9" y="75.8">S6</text>
<text x="199.9" y="73.3">~{S5}</text>
<text x="74.4" y="82.1">R26X</text>
<text x="74.4" y="79.6">R27X</text>
<text x="128.8" y="78.3">S2</text>
<text x="136.6" y="79.6">T2C</text>
<text x="154.2" y="78.3">DB</text>
<text x="154.2" y="80.9">DC</text>
<text x="154.2" y="83.4">DD</text>
<text x="158" y="78.3">QB</text>
<text x="158" y="80.9">QC</text>
<text x="158" y="83.4">QD</text>
<text x="199.9" y="80.9">B1</text>
<text x="199.9" y="83.4">B2</text>
<text x="74.4" y="89.8">R19X</text>
<text x="74.4" y="87.2">R24X</text>
<text x="74.4" y="84.7">R25X</text>
<text x="128.8" y="86">A1</text>
<text x="128.8" y="88.5">A2</text>
<text x="132.8" y="88.5">~{X0}</text>
<text x="136.6" y="84.7">A28</text>
<text x="154.2" y="87.2">CK</text>
<text x="158.3" y="89.7" transform="rotate(-90 158.3 89.7)">CL</text>
<text x="199.9" y="88.5">S4</text>
<text x="199.9" y="86">~{S3}</text>
<text x="207.8" y="89.8">T5A</text>
<text x="226.6" y="88.5">DA</text>
<text x="227.9" y="84.7">C32</text>
<text x="230.5" y="88.5">QA</text>
<text x="245.6" y="88.5">DA</text>
<text x="247" y="84.7">B32</text>
<text x="249.6" y="88.5">QA</text>
<text x="263.4" y="88.5">DA</text>
<text x="264.8" y="84.7">A32</text>
<text x="267.4" y="88.5">QA</text>
<text x="74.4" y="94.8">R17X</text>
<text x="74.4" y="92.3">R18X</text>
<text x="128.8" y="91">B1</text>
<text x="128.8" y="93.6">B2</text>
<text x="132.8" y="93.6">~{X1}</text>
<text x="158.1" y="92.3">FDR</text>
<text x="207.7" y="94.8">E20</text>
<text x="226.6" y="91">DB</text>
<text x="226.6" y="93.6">DC</text>
<text x="230.4" y="91">QB</text>
<text x="230.4" y="93.6">QC</text>
<text x="245.6" y="91">DB</text>
<text x="245.6" y="93.6">DC</text>
<text x="249.4" y="91">QB</text>
<text x="249.4" y="93.6">QC</text>
<text x="263.4" y="91">DB</text>
<text x="263.4" y="93.6">DC</text>
<text x="267.2" y="91">QB</text>
<text x="267.2" y="93.6">QC</text>
<text x="74.4" y="99.9">R11X</text>
<text x="74.4" y="97.4">R16X</text>
<text x="128.8" y="101.2">S2</text>
<text x="128.8" y="98.7">~{S1}</text>
<text x="199.9" y="96.1">A1</text>
<text x="199.9" y="98.7">A2</text>
<text x="199.9" y="101.2">~{S1}</text>
<text x="226.6" y="99.9">CK</text>
<text x="226.6" y="96.1">DD</text>
<text x="230.4" y="96.1">QD</text>
<text x="245.6" y="99.9">CK</text>
<text x="245.6" y="96.1">DD</text>
<text x="249.4" y="96.1">QD</text>
<text x="263.4" y="99.9">CK</text>
<text x="263.4" y="96.1">DD</text>
<text x="267.2" y="96.1">QD</text>
<text x="74.4" y="102.5">R10X</text>
<text x="75.6" y="107.5">R8X</text>
<text x="75.6" y="105">R9X</text>
<text x="136.5" y="107.5">H32</text>
<text x="136.6" y="102.5">T2C</text>
<text x="199.9" y="103.7">S2</text>
<text x="230.5" y="105">FDR</text>
<text x="230.7" y="102.4" transform="rotate(-90 230.7 102.4)">CL</text>
<text x="249.5" y="105">FDR</text>
<text x="249.8" y="102.4" transform="rotate(-90 249.8 102.4)">CL</text>
<text x="267.3" y="105">FDR</text>
<text x="267.6" y="102.4" transform="rotate(-90 267.6 102.4)">CL</text>
<text x="75.6" y="112.6">R2X</text>
<text x="75.6" y="110.1">R3X</text>
<text x="128.8" y="108.8">A1</text>
<text x="128.8" y="111.4">A2</text>
<text x="128.8" y="113.9">B1</text>
<text x="132.8" y="111.4">~{X0}</text>
<text x="199.9" y="111.4">S6</text>
<text x="199.9" y="108.8">~{S5}</text>
<text x="55.2" y="117.7">VDD</text>
<text x="67.8" y="117.7">VDD</text>
<text x="75.6" y="117.7">R0X</text>
<text x="75.6" y="115.2">R1X</text>
<text x="128.8" y="116.4">B2</text>
<text x="132.8" y="116.4">~{X1}</text>
<text x="155.6" y="117.7">F36</text>
<text x="199.9" y="116.4">B1</text>
<text x="199.9" y="119">B2</text>
<text x="55.3" y="122.8">VSS</text>
<text x="67.8" y="122.8">VSS</text>
<text x="74.5" y="122.8">CLK2</text>
<text x="75.7" y="125.3">~{CLR}</text>
<text x="128.8" y="124.1">S2</text>
<text x="128.8" y="121.5">~{S1}</text>
<text x="136.6" y="125.3">T2C</text>
<text x="154.2" y="121.5">DA</text>
<text x="154.2" y="124.1">DB</text>
<text x="158" y="124.1">QB</text>
<text x="158.2" y="121.5">QA</text>
<text x="199.9" y="124.1">S4</text>
<text x="199.9" y="121.5">~{S3}</text>
<text x="207.8" y="125.3">T5A</text>
<text x="72" y="130.4">P256VD</text>
<text x="74.6" y="127.9">HFLP</text>
<text x="94.9" y="126.6">I31</text>
<text x="128.8" y="131.7">A1</text>
<text x="136.5" y="130.4">G32</text>
<text x="154.2" y="126.6">DC</text>
<text x="154.2" y="129.1">DD</text>
<text x="158" y="126.6">QC</text>
<text x="158" y="129.1">QD</text>
<text x="199.9" y="131.7">A1</text>
<text x="208.3" y="130.4">E4</text>
<text x="94.6" y="134.2">V1N</text>
<text x="128.8" y="134.2">A2</text>
<text x="128.8" y="136.8">B1</text>
<text x="132.8" y="134.2">~{X0}</text>
<text x="154.2" y="132.9">CK</text>
<text x="158.3" y="135.4" transform="rotate(-90 158.3 135.4)">CL</text>
<text x="199.9" y="134.2">A2</text>
<text x="199.9" y="136.8">~{S1}</text>
<text x="128.8" y="139.3">B2</text>
<text x="132.8" y="139.3">~{X1}</text>
<text x="158.1" y="138">FDR</text>
<text x="199.9" y="139.3">S2</text>
<text x="128.8" y="146.9">S2</text>
<text x="128.8" y="144.4">~{S1}</text>
<text x="136.6" y="148.2">T2C</text>
<text x="199.9" y="146.9">S6</text>
<text x="199.9" y="144.4">~{S5}</text>
<text x="81.9" y="153.3">D31</text>
<text x="128.8" y="154.5">A1</text>
<text x="136.5" y="153.3">G28</text>
<text x="199.9" y="152">B1</text>
<text x="199.9" y="154.5">B2</text>
<text x="43.8" y="159.6">D32</text>
<text x="81.9" y="160.9">V1N</text>
<text x="128.8" y="157.1">A2</text>
<text x="128.8" y="159.6">B1</text>
<text x="132.8" y="157.1">~{X0}</text>
<text x="199.9" y="159.6">S4</text>
<text x="199.9" y="157.1">~{S3}</text>
<text x="207.8" y="160.9">T5A</text>
<text x="42.4" y="167.2">CK</text>
<text x="42.4" y="164.7">D</text>
<text x="47.5" y="164.7">Q</text>
<text x="47.5" y="167.2">~{Q}</text>
<text x="71.8" y="162.2">E40</text>
<text x="128.8" y="162.2">B2</text>
<text x="128.8" y="167.2">~{S1}</text>
<text x="132.8" y="162.2">~{X1}</text>
<text x="154.2" y="167.2">DA</text>
<text x="156.2" y="163.4">F6</text>
<text x="158.2" y="167.2">QA</text>
<text x="46.3" y="172.3">FDO</text>
<text x="46.6" y="169.7" transform="rotate(-90 46.6 169.7)">~{R}</text>
<text x="71.7" y="169.8">X2B</text>
<text x="81.9" y="169.8">D29</text>
<text x="128.8" y="169.8">S2</text>
<text x="136.6" y="171">T2C</text>
<text x="154.2" y="169.8">DB</text>
<text x="154.2" y="172.3">DC</text>
<text x="158" y="169.8">QB</text>
<text x="158" y="172.3">QC</text>
<text x="26.1" y="179.9">E32</text>
<text x="43.8" y="178.7">E44</text>
<text x="71.8" y="178.7">F32</text>
<text x="81.9" y="177.4">V1N</text>
<text x="128.8" y="177.4">A1</text>
<text x="128.8" y="179.9">A2</text>
<text x="132.8" y="179.9">~{X0}</text>
<text x="136.5" y="176.1">H28</text>
<text x="154.2" y="178.7">CK</text>
<text x="154.2" y="174.9">DD</text>
<text x="158" y="174.9">QD</text>
<text x="42.4" y="183.7">D</text>
<text x="47.5" y="183.7">Q</text>
<text x="128.8" y="182.5">B1</text>
<text x="128.8" y="185">B2</text>
<text x="132.8" y="185">~{X1}</text>
<text x="158.3" y="181.1" transform="rotate(-90 158.3 181.1)">CL</text>
<text x="159.4" y="183.7">FDR</text>
<text x="26" y="187.6">X1B</text>
<text x="42.4" y="186.3">CK</text>
<text x="46.3" y="191.4">FDO</text>
<text x="46.6" y="188.7" transform="rotate(-90 46.6 188.7)">~{R}</text>
<text x="47.5" y="186.3">~{Q}</text>
<text x="71.7" y="186.3">X2B</text>
<text x="128.8" y="190.1">~{S1}</text>
<text x="128.8" y="192.6">S2</text>
<text x="136.6" y="193.9">T2C</text>
</g>
<g font-size="1.8" fill="#0000c2">
<text x="151.1" y="16.8">~{X0}=</text>
<text x="157.5" y="16.8">~(P256VD</text>
<text x="167.6" y="16.8">&amp;</text>
<text x="170.4" y="16.8">A1</text>
<text x="176.2" y="16.8">~P256VD</text>
<text x="185.6" y="16.8">&amp;</text>
<text x="188.3" y="16.8">A2)</text>
<text x="151.1" y="18.8">~{X1}=</text>
<text x="157.5" y="18.8">~(P256VD</text>
<text x="167.6" y="18.8">&amp;</text>
<text x="170.4" y="18.8">B1</text>
<text x="176.4" y="18.8">~P256VD</text>
<text x="185.8" y="18.8">&amp;</text>
<text x="188.5" y="18.8">B2)</text>
<text x="209.5" y="31.5">~{X}</text>
<text x="211.9" y="31.5">=</text>
<text x="214.7" y="31.5">H1F</text>
<text x="219.5" y="31.5">&amp;</text>
<text x="222.2" y="31.5">~(H2F</text>
<text x="228.8" y="31.5">&amp;</text>
<text x="231.5" y="31.5">A1</text>
<text x="237.4" y="31.5">~H2F</text>
<text x="243.1" y="31.5">&amp;</text>
<text x="245.8" y="31.5">A2)</text>
<text x="250.1" y="31.5">|</text>
<text x="252.5" y="31.5">~H1F</text>
<text x="258.2" y="31.5">&amp;</text>
<text x="261" y="31.5">~(H2F</text>
<text x="267.5" y="31.5">&amp;</text>
<text x="273.9" y="31.5">|</text>
<text x="276.3" y="31.5">~H2F</text>
<text x="282" y="31.5">&amp;</text>
<text x="222.2" y="43.9">B2,</text>
<text x="226.5" y="43.9">A2,</text>
<text x="230.6" y="43.9">B1,</text>
<text x="234.8" y="43.9">A1</text>
<text x="238.3" y="43.9">-&gt;</text>
<text x="242.6" y="43.9">R'[3:0],</text>
<text x="251" y="43.9">R'[11:8],</text>
<text x="260.6" y="43.9">R'[19:16],</text>
<text x="271.4" y="43.9">R'[27:24]</text>
<text x="222.2" y="48">The</text>
<text x="226.6" y="48">pixel</text>
<text x="232.3" y="48">order</text>
<text x="238.5" y="48">is:</text>
<text x="241.9" y="48">PX0,PX1,PX2,PX3</text>
<text x="212.1" y="155.2">The</text>
<text x="216.5" y="155.2">007786</text>
<text x="224.9" y="155.2">uses</text>
<text x="230.4" y="155.2">an</text>
<text x="233.8" y="155.2">Fujitsu</text>
<text x="241.3" y="155.2">C540AVB,</text>
<text x="251.5" y="155.2">MB674149U</text>
<text x="263.9" y="155.2">CMOS gate</text>
<text x="275.7" y="155.2">array</text>
<text x="212.1" y="157.2">with</text>
<text x="217.1" y="157.2">549</text>
<text x="221.9" y="157.2">gates.</text>
</g>
<g font-size="1.8" fill="#a90000">
<text x="81.2" y="35.3">13</text>
<text x="81.2" y="40.4">10</text>
<text x="81.2" y="37.8">12</text>
<text x="81.8" y="45.5">8</text>
<text x="81.8" y="42.9">9</text>
<text x="81.8" y="53.1">5</text>
<text x="81.8" y="50.5">6</text>
<text x="81.8" y="48">7</text>
<text x="81.8" y="58.2">3</text>
<text x="81.8" y="55.6">4</text>
<text x="63.5" y="65.8">18</text>
<text x="81.2" y="65.8">42</text>
<text x="81.8" y="63.2">1</text>
<text x="81.8" y="60.7">2</text>
<text x="63.5" y="68.3">19</text>
<text x="63.5" y="70.9">20</text>
<text x="81.2" y="70.9">40</text>
<text x="81.2" y="68.3">41</text>
<text x="63.5" y="73.4">21</text>
<text x="81.2" y="73.4">39</text>
<text x="81.2" y="83.6">36</text>
<text x="81.2" y="81">37</text>
<text x="81.2" y="78.5">38</text>
<text x="81.2" y="88.6">34</text>
<text x="81.2" y="86.1">35</text>
<text x="81.2" y="93.7">31</text>
<text x="81.2" y="91.2">33</text>
<text x="81.2" y="101.3">28</text>
<text x="81.2" y="98.8">29</text>
<text x="81.2" y="96.3">30</text>
<text x="81.2" y="106.4">26</text>
<text x="81.2" y="103.9">27</text>
<text x="81.2" y="111.5">24</text>
<text x="81.2" y="109">25</text>
<text x="63.5" y="116.6">32</text>
<text x="81.2" y="116.6">22</text>
<text x="81.2" y="114">23</text>
<text x="63.5" y="121.7">11</text>
<text x="81.2" y="121.7">14</text>
<text x="81.2" y="124.2">15</text>
<text x="81.2" y="126.7">16</text>
<text x="81.2" y="129.3">17</text>
</g>
<g font-size="1.8" fill="#009600">
<text x="148.6" y="40.3">H2</text>
<text x="148.6" y="86">H2</text>
<text x="148.6" y="131.7">H2</text>
<text x="148.6" y="177.5">H2</text>
</g>
<g font-size="1.8" fill="#000084">
<text x="173.6" y="54.6" transform="rotate(-90 173.6 54.6)">R'[27..24]</text>
<text x="183.8" y="72.4" transform="rotate(-90 183.8 72.4)">R'[19..16]</text>
<text x="178.7" y="114.3" transform="rotate(-90 178.7 114.3)">R'[11..8]</text>
<text x="175.3" y="155.9">R'[3..0]</text>
<text x="248.9" y="163.5">OCD[3..0]</text>
</g>
</svg>
